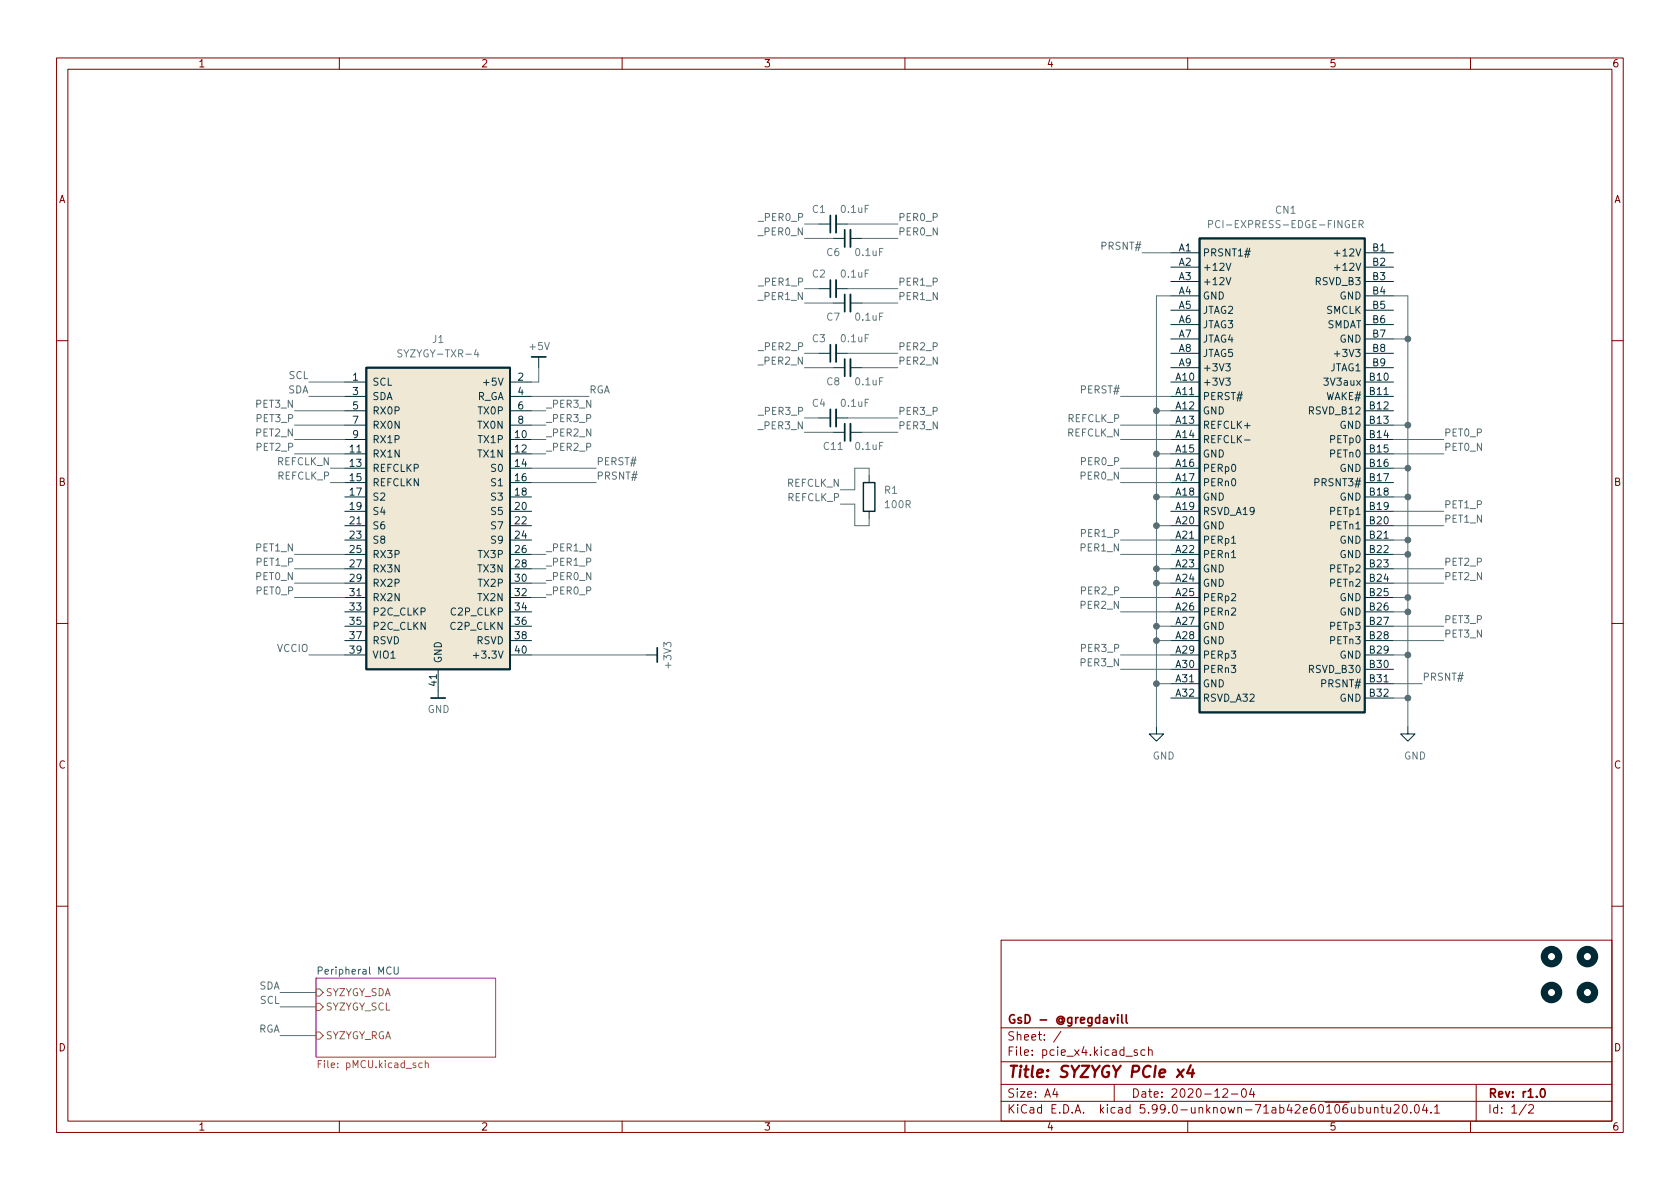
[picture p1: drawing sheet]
<svg xmlns="http://www.w3.org/2000/svg" width="297mm" height="210mm" viewBox="0 0 297 210" stroke-linecap="round" stroke-linejoin="round" font-family="sans-serif">
<g fill="none" stroke="#840000" stroke-width=".18">
<path d="M10 10.2h277v190.1h-277zM12 12.2h273v186.1h-273zM60 10.2v2M110 10.2v2M160 10.2v2M210 10.2v2M260 10.2v2M10 60.2h2M285 60.2h2M10 110.2h2M285 110.2h2M10 160.2h2"/>
<path d="M177 166.3h108v32h-108zM285 160.2h2M60 198.3v2M110 198.3v2M160 198.3v2M177 194.8h108M177 191.8h108M177 187.8h108M177 181.8h108M186.5 192.5l-.4 1h1M186.9 193v1M187.6 182.4l-1.3 1.9"/>
<path d="M197 191.8v3M199.1 186.8h1.1M201.1 185.7l-.4-.1-.2 .2 .1 .3 .5 .1v.4h-.6M202.4 185.7l-.4-.1-.3 .3v.4l.2 .3h.5M203.1 185.8l.2-.2 .3 .1 .1 .9M203.1 185.1v1.5M210 198.3v2M216.2 192.7l.6-.2 .2 .2 .1 .3-1 1h1M217.7 193.5h1.2M219.7 192.6l.2-.1a.81 .81 0 0 1 .5 .7 .81 .81 0 0 1-.3 .8h-.1a.81 .81 0 0 1-.6-.6 .81 .81 0 0 1 .3-.8zM221.3 192.5l-.4 1h1M221.6 193v1"/>
<path d="M243 196l.2-.2 .4 .1v.9M243 195.8v1M244.1 195.8h.6M244.4 195.3v1.3l.3 .2M245.2 195.8l.1 1h.3l.3-.1M245.9 195.8v1M246.5 195.5l.6-.2 .2 .2 .1 .3-1 1h1M248.1 195.4l.2-.1a.81 .81 0 0 1 .6 .7 .81 .81 0 0 1-.3 .8h-.2a.81 .81 0 0 1-.5-.6 .81 .81 0 0 1 .2-.8zM249.4 196.7v.1M250.3 195.4l.1-.1a.81 .81 0 0 1 .6 .7 .81 .81 0 0 1-.3 .8h-.1a.81 .81 0 0 1-.6-.6 .81 .81 0 0 1 .3-.8zM251.9 195.3l-.4 1h.9M252.2 195.8v1"/>
<path d="M253 196.7v.1M253.6 195.8l.5-.5v1.5M253.6 196.8h.9M260 198.3v2M261 191.8v6.5M269.9 195.3l-1.3 1.9M270.3 195.5l.6-.2 .2 .2 .1 .3-1 1h1"/>
</g>
<path d="M196.3 179.9l.4 1 .4-1M197.6 179.4v.2M197.6 179.9v1M198.3 179.4v1.3l.3 .2M199.1 179.4v1.3l.2 .2M272.6 192.6l.1-.1a.81 .81 0 0 1 .6 .7 .81 .81 0 0 1-.3 .8h-.2a.82 .82 0 0 1-.5-.6 .82 .82 0 0 1 .3-.8z" fill="none" stroke="#840000" stroke-width=".3"/>
<path d="M208.3 189.1l.8 1.4M209.3 189.1l-1.2 1.4M210.5 188.4l-.6 1.4h1.2M210.9 189.1l-.1 1.4" fill="none" stroke="#840000" stroke-width=".4"/>
<path d="M55.9 173h31.7v13.9h-31.7z" fill="#fff" stroke="#fff" stroke-width=".18"/>
<path d="M55.9 173h31.7v13.9h-31.7z" fill="none" stroke="#840084" stroke-width=".18"/>
<path d="M56.3 171.7l.6-.1 .1-.2-.1-.3-.6-.1v1.3M69.7 171v1l.2 .3 .4-.1 .1-.2v-1" fill="none" stroke="#008484" stroke-width=".18"/>
<path d="M56.3 188.1h.4M56.9 187.5h-.6v1.3M74.6 188h-.3l-.3 .2 .2 .5h.4M75.2 188.1l.2-.1h.3v.8M75.2 187.5v1.3" fill="none" stroke="#b58900" stroke-width=".18"/>
<path d="M55.9 177.4h.6l.6 .6-.6 .7h-.6zM55.9 174.9h.6l.6 .6-.6 .6h-.6zM55.9 182.5h.6l.6 .6-.6 .7h-.6z" fill="none" stroke="#859900" stroke-width=".18"/>
<path d="M147.8 38.1v3M147.8 49.5v3.1M150.4 40.6v3.1M150.4 52.1v3M212.1 42.2h29.2v83.8h-29.2zM64.8 65h25.4v53.4h-25.4zM147.8 61v3M147.8 72.4v3M150.4 63.5v3M150.4 74.9v3.1" fill="none" stroke="#002b36" stroke-width=".33"/>
<path d="M146.8 38.1v3M146.8 49.5v3.1M149.4 40.6v3.1M149.4 52.1v3M94 63.1h2.5M146.8 61v3M146.8 72.4v3M149.4 63.5v3M149.4 74.9v3.1M116.2 114.5v2.6M76.2 123.4h2.5" fill="none" stroke="#002b36" stroke-width=".3"/>
<g fill="none" stroke="#002b36" stroke-width=".18">
<path d="M144.8 39.6h2M147.8 39.6h2.1M144.8 51h2M147.3 42.2h2.1M147.3 53.6h2.1M147.8 51h2.1M150.4 42.2h2M150.4 53.6h2M207 44.7h5.1M207 47.2h5.1M207 49.8h5.1M207 52.3h5.1"/>
<path d="M207 54.9h5.1M207 57.4h5.1M207 59.9h5.1M241.3 44.7h5.1M241.3 47.2h5.1M241.3 49.8h5.1M241.3 52.3h5.1M241.3 54.9h5.1M241.3 57.4h5.1M241.3 59.9h5.1M61 67.6h3.8M61 77.7h3.8"/>
<path d="M61 70.1h3.8M61 72.6h3.8M61 75.2h3.8M90.2 67.6h3.8M90.2 77.7h3.8M90.2 70.1h3.8M90.2 72.6h3.8M90.2 75.2h3.8M95.2 63.1v1.9M144.8 73.9h2M144.8 62.5h2M147.3 65h2.1"/>
<path d="M147.3 76.4h2.1M147.8 73.9h2.1M147.8 62.5h2.1M150.4 65h2M150.4 76.4h2M207 67.6h5.1M207 77.7h5.1M207 70.1h5.1M207 72.6h5.1M207 75.2h5.1M207 62.5h5.1M207 65h5.1"/>
<path d="M241.3 67.6h5.1M241.3 77.7h5.1M241.3 70.1h5.1M241.3 72.6h5.1M241.3 75.2h5.1M241.3 62.5h5.1M241.3 65h5.1M61 80.3h3.8M61 82.8h3.8M61 85.3h3.8M61 87.9h3.8M61 90.4h3.8"/>
<path d="M61 93h3.8M61 95.5h3.8M61 98h3.8M90.2 80.3h3.8M90.2 82.8h3.8M90.2 85.3h3.8M90.2 87.9h3.8M90.2 90.4h3.8M90.2 93h3.8M90.2 95.5h3.8M90.2 98h3.8M153.7 84.1v1.2"/>
<path d="M153.7 90.4v1.3M207 80.3h5.1M207 82.8h5.1M207 85.3h5.1M207 87.9h5.1M207 90.4h5.1M207 93h5.1M207 95.5h5.1M207 98h5.1M241.3 80.3h5.1M241.3 82.8h5.1M241.3 85.3h5.1"/>
<path d="M241.3 87.9h5.1M241.3 90.4h5.1M241.3 93h5.1M241.3 95.5h5.1M241.3 98h5.1M61 100.6h3.8M61 103.1h3.8M61 105.7h3.8M61 108.2h3.8M61 110.7h3.8M61 113.3h3.8M61 115.8h3.8"/>
<path d="M77.5 118.4v5M90.2 100.6h3.8M90.2 103.1h3.8M90.2 105.7h3.8M90.2 108.2h3.8M90.2 110.7h3.8M90.2 113.3h3.8M90.2 115.8h3.8M114.3 115.8h1.9M207 100.6h5.1M207 103.1h5.1M207 105.7h5.1"/>
<path d="M207 108.2h5.1M207 110.7h5.1M207 113.3h5.1M207 115.8h5.1M207 118.4h5.1M241.3 100.6h5.1M241.3 103.1h5.1M241.3 105.7h5.1M241.3 108.2h5.1M241.3 110.7h5.1M241.3 113.3h5.1M241.3 115.8h5.1"/>
<path d="M241.3 118.4h5.1M204.5 128.5v1.3h1.2l-1.2 1.3-1.3-1.3h1.3M207 120.9h5.1M207 123.4h5.1M241.3 120.9h5.1M241.3 123.4h5.1M248.9 128.5v1.3h1.3l-1.3 1.3-1.3-1.3h1.3"/>
</g>
<path d="M152.7 85.3h2v5.1h-2z" fill="none" stroke="#002b36" stroke-width=".25"/>
<g fill="#eee8d5" stroke="#eee8d5" stroke-width=".18">
<path d="M64.8 65h25.4v53.4h-25.4z"/>
<path d="M212.1 42.2h29.2v83.8h-29.2z"/>
</g>
<path d="M216.8 46.5l.4 1.3 .4-1.3M216.8 49.1l.4 1.3 .4-1.3M235.9 47.3h1M235.9 44.8h1M216.7 64.3h.8l-.4 .5 .4 .1v.6l-.2 .1-.6-.1M216.7 66.9h.8l-.4 .4 .4 .2v.5l-.2 .1-.6-.1M220.1 77.8h.9M235.9 62.6h1M217.8 96.1h.7M217.8 98.6h.7M83.7 115.9h1" fill="none" stroke="#073642" stroke-width=".18"/>
<path d="M213.7 39.7l.6-.1 .1-.2v-.3l-.7-.1v1.3M240.3 39.7l.6-.1 .1-.2v-.3l-.7-.1v1.3M240.6 39.7l.4 .6M71.1 61.9h-.5l-.2 .1v.3l.5 .3 .2 .3-.3 .2h-.5M84.2 61.8l-.3 .9h.8M84.5 62.3v.8" fill="none" stroke="#657b83" stroke-width=".18"/>
<g fill="none" stroke="#002b36" stroke-width="1.3">
<circle cx="274.3" cy="169.2" r="1.27"/>
<circle cx="274.3" cy="175.5" r="1.27"/>
<circle cx="280.7" cy="175.5" r="1.27"/>
<circle cx="280.7" cy="169.2" r="1.27"/>
</g>
<g fill="none" stroke="#586e75" stroke-width=".18">
<path d="M142.2 39.6h2.6M149.9 39.6h8.8M142.2 53.6h5.1M142.2 42.2h5.1M142.2 51h2.6M149.9 51h8.8M152.4 53.6h6.3M152.4 42.2h6.3M201.9 44.7h5.1M207 52.3h-2.5v76.2M246.4 52.3h2.5v76.2M246.4 59.9h2.5"/>
<path d="M52.1 75.2h8.9M52.1 72.6h8.9M52.1 77.7h8.9M54.6 70.1h6.4M54.6 67.6h6.4M94 70.1h10.1M94 75.2h2.5M94 72.6h2.5M94 77.7h2.5M95.2 65v2.6h-1.2M142.2 73.9h2.6M142.2 76.4h5.1"/>
<path d="M142.2 62.5h2.6M142.2 65h5.1M149.9 73.9h8.8M149.9 62.5h8.8M152.4 76.4h6.3M152.4 65h6.3M198.1 70.1h8.9M198.1 75.2h8.9M198.1 77.7h8.9M204.5 72.6h2.5M246.4 75.2h2.5M246.4 77.7h8.9"/>
<path d="M52.1 98h8.9M52.1 80.3h8.9M58.4 82.8h2.6M58.4 85.3h2.6M94 82.8h11.4M94 98h2.5M94 80.3h2.5M94 85.3h11.4M148.6 89.1h2.5v3.9h2.6v-1.3M153.7 84.1v-1.3h-2.6v3.8h-2.5M198.1 82.8h8.9M198.1 98h8.9"/>
<path d="M198.1 85.3h8.9M198.1 95.5h8.9M204.5 93h2.5M204.5 80.3h2.5M204.5 87.9h2.5M246.4 93h8.9M246.4 82.8h2.5M246.4 98h2.5M246.4 80.3h8.9M246.4 87.9h2.5M246.4 95.5h2.5M246.4 90.4h8.9"/>
<path d="M52.1 100.6h8.9M52.1 105.7h8.9M52.1 103.1h8.9M54.6 115.8h6.4M94 115.8h20.3M94 100.6h2.5M94 105.7h2.5M94 103.1h2.5M198.1 115.8h8.9M198.1 105.7h8.9M198.1 108.2h8.9M198.1 118.4h8.9"/>
<path d="M204.5 100.6h2.5M204.5 103.1h2.5M204.5 113.3h2.5M204.5 110.7h2.5M246.4 115.8h2.5M246.4 100.6h8.9M246.4 105.7h2.5M246.4 103.1h8.9M246.4 108.2h2.5M246.4 113.3h8.9M246.4 110.7h8.9M204.5 120.9h2.5"/>
<path d="M246.4 123.4h2.5M246.4 120.9h5.1M49.5 178h6.4M49.5 175.5h6.4M49.5 183.1h6.4"/>
</g>
<g fill="#586e75" stroke="#586e75" stroke-width=".18">
<circle cx="204.5" cy="120.9" r=".51"/>
<circle cx="204.5" cy="113.3" r=".51"/>
<circle cx="204.5" cy="110.7" r=".51"/>
<circle cx="248.9" cy="115.8" r=".51"/>
<circle cx="248.9" cy="123.4" r=".51"/>
<circle cx="248.9" cy="95.5" r=".51"/>
<circle cx="248.9" cy="87.9" r=".51"/>
<circle cx="248.9" cy="82.8" r=".51"/>
<circle cx="248.9" cy="75.2" r=".51"/>
<circle cx="248.9" cy="59.9" r=".51"/>
<circle cx="248.9" cy="108.2" r=".51"/>
<circle cx="248.9" cy="105.7" r=".51"/>
<circle cx="204.5" cy="72.6" r=".51"/>
<circle cx="204.5" cy="87.9" r=".51"/>
<circle cx="204.5" cy="80.3" r=".51"/>
<circle cx="204.5" cy="93" r=".51"/>
<circle cx="204.5" cy="103.1" r=".51"/>
<circle cx="204.5" cy="100.6" r=".51"/>
<circle cx="248.9" cy="98" r=".51"/>
</g>
<text font-size="2.8" fill="#840000" x="178" y="190.6">Title: SYZYGY PCIe x4</text>
<g font-size="2.1" fill="#840000">
<text x="178" y="184">Sheet: /</text>
<text x="178" y="181">GsD - @gregdavill</text>
<text x="178" y="186.7">File: pcie_x4.kicad_sch</text>
<text x="178" y="196.9">KiCad E.D.A. kicad 5.99.0-unknown-71ab42e60~106~ubuntu20.04.1</text>
<text x="178" y="194.1">Size: A4</text>
<text x="200" y="194.1">Date: 2020-12-04</text>
<text x="263" y="194.1">Rev: r1.0</text>
<text x="263" y="196.9">Id: 1/2</text>
</g>
<g font-size="1.8" fill="#840000">
<text x="35" y="11.9">1</text>
<text x="85" y="11.9">2</text>
<text x="135" y="11.9">3</text>
<text x="185" y="11.9">4</text>
<text x="235" y="11.9">5</text>
<text x="285" y="11.9">6</text>
<text x="10.3" y="35.9">A</text>
<text x="285.3" y="35.9">A</text>
<text x="10.3" y="85.9">B</text>
<text x="285.3" y="85.9">B</text>
<text x="10.3" y="135.9">C</text>
<text x="285.3" y="135.9">C</text>
<text x="10.3" y="185.9">D</text>
<text x="285.3" y="185.9">D</text>
<text x="35" y="199.9">1</text>
<text x="85" y="199.9">2</text>
<text x="135" y="199.9">3</text>
<text x="185" y="199.9">4</text>
<text x="235" y="199.9">5</text>
<text x="285" y="199.9">6</text>
</g>
<g font-size="1.8" fill="#586e75">
<text x="134.4" y="41.6">_PER0_N</text>
<text x="134.5" y="39.1">_PER0_P</text>
<text x="158.7" y="41.6">PER0_N</text>
<text x="158.7" y="39.1">PER0_P</text>
<text x="195" y="44.2">PRSNT#</text>
<text x="134.4" y="53">_PER1_N</text>
<text x="134.5" y="50.5">_PER1_P</text>
<text x="158.7" y="50.5">PER1_P</text>
<text x="158.7" y="53">PER1_N</text>
<text x="134.4" y="64.5">_PER2_N</text>
<text x="134.5" y="61.9">_PER2_P</text>
<text x="158.7" y="61.9">PER2_P</text>
<text x="158.7" y="64.5">PER2_N</text>
<text x="50.9" y="69.6">SDA</text>
<text x="51.1" y="67">SCL</text>
<text x="104.1" y="69.6">RGA</text>
<text x="191.2" y="69.6">PERST#</text>
<text x="45.4" y="72.1">PET3_N</text>
<text x="45.4" y="77.2">PET2_N</text>
<text x="45.5" y="74.6">PET3_P</text>
<text x="96.5" y="77.2">_PER2_N</text>
<text x="96.5" y="74.6">_PER3_P</text>
<text x="96.5" y="72.1">_PER3_N</text>
<text x="134.4" y="75.9">_PER3_N</text>
<text x="134.5" y="73.4">_PER3_P</text>
<text x="158.7" y="73.4">PER3_P</text>
<text x="158.7" y="75.9">PER3_N</text>
<text x="188.7" y="77.2">REFCLK_N</text>
<text x="188.8" y="74.6">REFCLK_P</text>
<text x="255.3" y="77.2">PET0_P</text>
<text x="45.5" y="79.7">PET2_P</text>
<text x="49" y="82.3">REFCLK_N</text>
<text x="96.5" y="79.7">_PER2_P</text>
<text x="105.4" y="82.3">PERST#</text>
<text x="191.3" y="82.3">PER0_P</text>
<text x="255.3" y="79.7">PET0_N</text>
<text x="49.1" y="84.8">REFCLK_P</text>
<text x="105.4" y="84.8">PRSNT#</text>
<text x="139.2" y="86.1">REFCLK_N</text>
<text x="139.3" y="88.6">REFCLK_P</text>
<text x="191.2" y="84.8">PER0_N</text>
<text x="255.3" y="89.9">PET1_P</text>
<text x="191.3" y="95">PER1_P</text>
<text x="255.3" y="92.4">PET1_N</text>
<text x="45.4" y="97.5">PET1_N</text>
<text x="45.5" y="100">PET1_P</text>
<text x="96.5" y="100">_PER1_P</text>
<text x="96.5" y="97.5">_PER1_N</text>
<text x="191.2" y="97.5">PER1_N</text>
<text x="255.3" y="100">PET2_P</text>
<text x="45.4" y="102.6">PET0_N</text>
<text x="45.5" y="105.1">PET0_P</text>
<text x="96.5" y="105.1">_PER0_P</text>
<text x="96.5" y="102.6">_PER0_N</text>
<text x="191.2" y="107.7">PER2_N</text>
<text x="191.3" y="105.1">PER2_P</text>
<text x="255.3" y="102.6">PET2_N</text>
<text x="255.3" y="112.7">PET3_N</text>
<text x="255.3" y="110.2">PET3_P</text>
<text x="49" y="115.3">VCCIO</text>
<text x="191.2" y="117.8">PER3_N</text>
<text x="191.3" y="115.3">PER3_P</text>
<text x="251.5" y="120.4">PRSNT#</text>
<text x="45.8" y="175">SDA</text>
<text x="46" y="177.5">SCL</text>
<text x="45.6" y="182.6">RGA</text>
</g>
<g font-size="1.8" fill="#657b83">
<text x="143.6" y="37.6">C1</text>
<text x="148.8" y="37.6">0.1uF</text>
<text x="214.9" y="40.3">PCI-EXPRESS-EDGE-FINGER</text>
<text x="225.6" y="37.8">CN1</text>
<text x="146.2" y="45.3">C6</text>
<text x="151.4" y="45.3">0.1uF</text>
<text x="143.6" y="49.1">C2</text>
<text x="148.8" y="49.1">0.1uF</text>
<text x="146.2" y="56.7">C7</text>
<text x="151.4" y="56.7">0.1uF</text>
<text x="71" y="63.2">SYZYGY-TXR-4</text>
<text x="76.5" y="60.6">J1</text>
<text x="93.7" y="61.9">+5V</text>
<text x="143.6" y="60.5">C3</text>
<text x="148.8" y="60.5">0.1uF</text>
<text x="143.6" y="71.9">C4</text>
<text x="146.2" y="68.1">C8</text>
<text x="148.8" y="71.9">0.1uF</text>
<text x="151.4" y="68.1">0.1uF</text>
<text x="145.7" y="79.6">C11</text>
<text x="151.4" y="79.6">0.1uF</text>
<text x="156.4" y="87.3">R1</text>
<text x="156.6" y="89.9">100R</text>
<text x="118.7" y="118" transform="rotate(-90 118.7 118)">+3V3</text>
<text x="75.6" y="126.1">GND</text>
<text x="203.8" y="134.3">GND</text>
<text x="248.2" y="134.3">GND</text>
</g>
<g font-size="1.8" fill="#073642">
<text x="208.4" y="44.4">A1</text>
<text x="208.4" y="47">A2</text>
<text x="212.6" y="45.3">PRSNT1#</text>
<text x="212.6" y="47.9">+12V</text>
<text x="236.6" y="47.9">+12V</text>
<text x="236.6" y="45.3">+12V</text>
<text x="242.7" y="47">B2</text>
<text x="242.7" y="44.4">B1</text>
<text x="208.4" y="49.5">A3</text>
<text x="208.4" y="52.1">A4</text>
<text x="212.6" y="50.4">+12V</text>
<text x="212.6" y="53">GND</text>
<text x="232.6" y="50.4">RSVD_B3</text>
<text x="236.9" y="53">GND</text>
<text x="242.7" y="52.1">B4</text>
<text x="242.7" y="49.5">B3</text>
<text x="208.4" y="54.6">A5</text>
<text x="208.4" y="57.1">A6</text>
<text x="208.4" y="59.7">A7</text>
<text x="212.6" y="55.5">JTAG2</text>
<text x="212.6" y="58">JTAG3</text>
<text x="234.5" y="58">SMDAT</text>
<text x="234.5" y="55.5">SMCLK</text>
<text x="242.7" y="57.1">B6</text>
<text x="242.7" y="54.6">B5</text>
<text x="242.7" y="59.7">B7</text>
<text x="208.4" y="62.2">A8</text>
<text x="208.4" y="64.8">A9</text>
<text x="212.6" y="60.6">JTAG4</text>
<text x="212.6" y="63.1">JTAG5</text>
<text x="212.6" y="65.7">+3V3</text>
<text x="235.1" y="65.7">JTAG1</text>
<text x="236.6" y="63.1">+3V3</text>
<text x="236.9" y="60.6">GND</text>
<text x="242.7" y="64.8">B9</text>
<text x="242.7" y="62.2">B8</text>
<text x="62.4" y="67.3">1</text>
<text x="62.4" y="69.8">3</text>
<text x="65.8" y="68.2">SCL</text>
<text x="65.8" y="70.7">SDA</text>
<text x="84.2" y="70.7">R_GA</text>
<text x="86" y="68.2">+5V</text>
<text x="91.6" y="67.3">2</text>
<text x="91.6" y="69.8">4</text>
<text x="207.9" y="67.3">A10</text>
<text x="207.9" y="69.8">A11</text>
<text x="212.6" y="68.2">+3V3</text>
<text x="212.6" y="70.7">PERST#</text>
<text x="234.4" y="70.7">WAKE#</text>
<text x="234.6" y="68.2">3V3aux</text>
<text x="242.2" y="67.3">B10</text>
<text x="242.2" y="69.8">B11</text>
<text x="62.4" y="72.4">5</text>
<text x="62.4" y="74.9">7</text>
<text x="62.4" y="77.5">9</text>
<text x="65.8" y="73.3">RX0P</text>
<text x="65.8" y="75.8">RX0N</text>
<text x="84.6" y="75.8">TX0N</text>
<text x="84.7" y="73.3">TX0P</text>
<text x="91.1" y="77.5">10</text>
<text x="91.6" y="72.4">6</text>
<text x="91.6" y="74.9">8</text>
<text x="207.9" y="72.4">A12</text>
<text x="207.9" y="74.9">A13</text>
<text x="207.9" y="77.5">A14</text>
<text x="212.6" y="73.3">GND</text>
<text x="212.6" y="75.8">REFCLK+</text>
<text x="231.7" y="73.3">RSVD_B12</text>
<text x="236.9" y="75.8">GND</text>
<text x="242.2" y="74.9">B13</text>
<text x="242.2" y="72.4">B12</text>
<text x="242.2" y="77.5">B14</text>
<text x="61.9" y="80">11</text>
<text x="61.9" y="82.5">13</text>
<text x="65.8" y="80.9">RX1N</text>
<text x="65.8" y="83.4">REFCLKP</text>
<text x="65.8" y="78.4">RX1P</text>
<text x="84.6" y="80.9">TX1N</text>
<text x="84.7" y="78.4">TX1P</text>
<text x="87" y="83.4">S0</text>
<text x="91.1" y="80">12</text>
<text x="91.1" y="82.5">14</text>
<text x="207.9" y="80">A15</text>
<text x="207.9" y="82.5">A16</text>
<text x="212.6" y="78.4">REFCLK-</text>
<text x="212.6" y="80.9">GND</text>
<text x="212.6" y="83.4">PERp0</text>
<text x="235.3" y="80.9">PETn0</text>
<text x="235.3" y="78.4">PETp0</text>
<text x="236.9" y="83.4">GND</text>
<text x="242.2" y="80">B15</text>
<text x="242.2" y="82.5">B16</text>
<text x="61.9" y="85.1">15</text>
<text x="61.9" y="87.6">17</text>
<text x="65.8" y="86">REFCLKN</text>
<text x="65.8" y="88.5">S2</text>
<text x="87" y="86">S1</text>
<text x="87" y="88.5">S3</text>
<text x="91.1" y="85.1">16</text>
<text x="91.1" y="87.6">18</text>
<text x="207.9" y="85.1">A17</text>
<text x="207.9" y="87.6">A18</text>
<text x="212.6" y="86">PERn0</text>
<text x="212.6" y="88.5">GND</text>
<text x="232.8" y="86">PRSNT3#</text>
<text x="236.9" y="88.5">GND</text>
<text x="242.2" y="87.6">B18</text>
<text x="242.2" y="85.1">B17</text>
<text x="61.9" y="90.2">19</text>
<text x="61.9" y="92.7">21</text>
<text x="61.9" y="95.2">23</text>
<text x="65.8" y="91.1">S4</text>
<text x="65.8" y="93.6">S6</text>
<text x="87" y="91.1">S5</text>
<text x="87" y="93.6">S7</text>
<text x="91.1" y="90.2">20</text>
<text x="91.1" y="92.7">22</text>
<text x="91.1" y="95.2">24</text>
<text x="207.9" y="90.2">A19</text>
<text x="207.9" y="92.7">A20</text>
<text x="207.9" y="95.2">A21</text>
<text x="212.6" y="91.1">RSVD_A19</text>
<text x="212.6" y="93.6">GND</text>
<text x="235.3" y="93.6">PETn1</text>
<text x="235.3" y="91.1">PETp1</text>
<text x="242.2" y="92.7">B20</text>
<text x="242.2" y="95.2">B21</text>
<text x="242.2" y="90.2">B19</text>
<text x="61.9" y="97.8">25</text>
<text x="61.9" y="100.3">27</text>
<text x="65.8" y="96.1">S8</text>
<text x="65.8" y="98.7">RX3P</text>
<text x="65.8" y="101.2">RX3N</text>
<text x="84.6" y="101.2">TX3N</text>
<text x="84.7" y="98.7">TX3P</text>
<text x="87" y="96.1">S9</text>
<text x="91.1" y="97.8">26</text>
<text x="91.1" y="100.3">28</text>
<text x="207.9" y="97.8">A22</text>
<text x="207.9" y="100.3">A23</text>
<text x="212.6" y="96.1">PERp1</text>
<text x="212.6" y="98.7">PERn1</text>
<text x="212.6" y="101.2">GND</text>
<text x="235.3" y="101.2">PETp2</text>
<text x="236.9" y="96.1">GND</text>
<text x="236.9" y="98.7">GND</text>
<text x="242.2" y="100.3">B23</text>
<text x="242.2" y="97.8">B22</text>
<text x="61.9" y="102.9">29</text>
<text x="61.9" y="105.4">31</text>
<text x="61.9" y="107.9">33</text>
<text x="65.8" y="103.8">RX2P</text>
<text x="65.8" y="106.3">RX2N</text>
<text x="84.6" y="106.3">TX2N</text>
<text x="84.7" y="103.8">TX2P</text>
<text x="91.1" y="102.9">30</text>
<text x="91.1" y="105.4">32</text>
<text x="91.1" y="107.9">34</text>
<text x="207.9" y="102.9">A24</text>
<text x="207.9" y="105.4">A25</text>
<text x="207.9" y="107.9">A26</text>
<text x="212.6" y="103.8">GND</text>
<text x="212.6" y="106.3">PERp2</text>
<text x="235.3" y="103.8">PETn2</text>
<text x="236.9" y="106.3">GND</text>
<text x="242.2" y="105.4">B25</text>
<text x="242.2" y="107.9">B26</text>
<text x="242.2" y="102.9">B24</text>
<text x="61.9" y="110.5">35</text>
<text x="61.9" y="113">37</text>
<text x="65.8" y="108.8">P2C_CLKP</text>
<text x="65.8" y="111.4">P2C_CLKN</text>
<text x="65.8" y="113.9">RSVD</text>
<text x="79.8" y="111.4">C2P_CLKN</text>
<text x="79.9" y="108.8">C2P_CLKP</text>
<text x="84.2" y="113.9">RSVD</text>
<text x="91.1" y="110.5">36</text>
<text x="91.1" y="113">38</text>
<text x="207.9" y="110.5">A27</text>
<text x="207.9" y="113">A28</text>
<text x="212.6" y="108.8">PERn2</text>
<text x="212.6" y="111.4">GND</text>
<text x="212.6" y="113.9">GND</text>
<text x="235.3" y="113.9">PETn3</text>
<text x="235.3" y="111.4">PETp3</text>
<text x="236.9" y="108.8">GND</text>
<text x="242.2" y="113">B28</text>
<text x="242.2" y="110.5">B27</text>
<text x="61.9" y="115.6">39</text>
<text x="65.8" y="116.5">VIO1</text>
<text x="78.1" y="117.3" transform="rotate(-90 78.1 117.3)">GND</text>
<text x="84.5" y="116.5">+3.3V</text>
<text x="91.1" y="115.6">40</text>
<text x="207.9" y="115.6">A29</text>
<text x="207.9" y="118.1">A30</text>
<text x="212.6" y="116.5">PERp3</text>
<text x="212.6" y="119">PERn3</text>
<text x="231.7" y="119">RSVD_B30</text>
<text x="236.9" y="116.5">GND</text>
<text x="242.2" y="118.1">B30</text>
<text x="242.2" y="115.6">B29</text>
<text x="77.2" y="121.2" transform="rotate(-90 77.2 121.2)">41</text>
<text x="207.9" y="120.6">A31</text>
<text x="207.9" y="123.2">A32</text>
<text x="212.6" y="121.5">GND</text>
<text x="212.6" y="124.1">RSVD_A32</text>
<text x="233.8" y="121.5">PRSNT#</text>
<text x="236.9" y="124.1">GND</text>
<text x="242.2" y="123.2">B32</text>
<text x="242.2" y="120.6">B31</text>
</g>
<text font-size="1.8" fill="#008484" x="56.8" y="172.3">Peripheral MCU</text>
<g font-size="1.8" fill="#859900">
<text x="57.5" y="178.7">SYZYGY_SCL</text>
<text x="57.5" y="176.1">SYZYGY_SDA</text>
<text x="57.5" y="183.8">SYZYGY_RGA</text>
</g>
<text font-size="1.8" fill="#b58900" x="56.9" y="188.9">File: pMCU.kicad_sch</text>
</svg>
